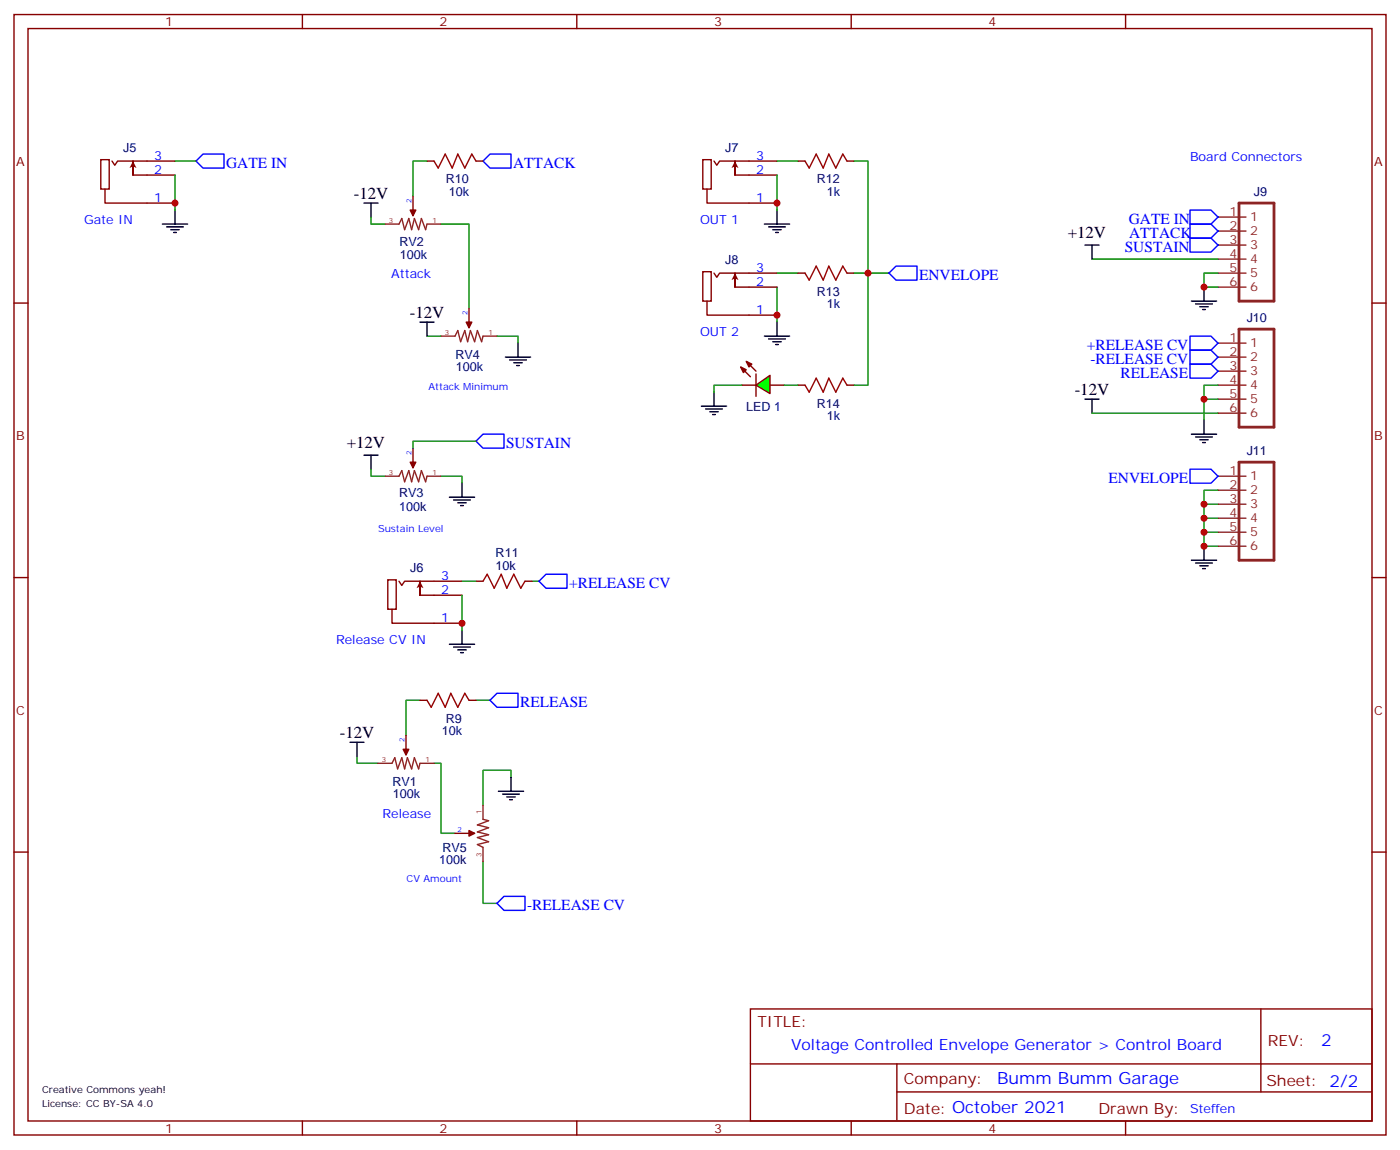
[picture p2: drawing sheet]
<svg xmlns="http://www.w3.org/2000/svg" width="353mm" height="290mm" viewBox="0 0 353 290" stroke-linecap="round" stroke-linejoin="round" font-family="sans-serif">
<path d="M312.2 51.2h8.8v24.6h-8.8zM312.2 82.9h8.8v24.7h-8.8zM312.2 116.4h8.8v24.7h-8.8z" fill="none" stroke="#8c2424" stroke-width=".71"/>
<g fill="none" stroke="#8c2424" stroke-width=".35">
<path d="M306.9 54.7h7.1M306.9 58.2h7.1M306.9 61.7h7.1M306.9 65.3h7.1M306.9 68.8h7.1M306.9 72.3h7.1M306.9 86.4h7.1M306.9 90h7.1M306.9 93.5h7.1M306.9 97h7.1M306.9 119.9h7.1M306.9 100.5h7.1"/>
<path d="M306.9 104.1h7.1M306.9 123.5h7.1M306.9 127h7.1M306.9 130.5h7.1M306.9 134.1h7.1M306.9 137.6h7.1"/>
</g>
<path d="M273.4 100.5h3.5M275.2 100.5v3.6" fill="none" stroke="#000" stroke-width=".35"/>
<path d="M275.2 104.1h31.7" fill="none" stroke="#008700" stroke-width=".35"/>
<path d="M25.4 40.2h2.1v7.4h-2.1zM26.5 47.6v3.6h17.6M28.2 40.6l.7 1 .7-1h14.5M33.5 44.1v-3.5v3.5M33.5 44.1h10.6" fill="none" stroke="#870000" stroke-width=".35"/>
<path d="M33.5 40.6l.9 1.7-.9-.4-.9 .4z" fill="#870000"/>
<g fill="none" stroke="#000" stroke-width=".35">
<path d="M40.9 56.4h6.4M42 57.1h4.2M43 57.9h2.2M43.7 58.6h.7M44.1 52.9v3.5M91.7 51.2h3.5M93.5 51.2v3.5M105.8 81.1h3.6M107.6 81.1v3.6M127.4 90h6.3M128.4 90.7h4.2M129.5 91.4h2.1"/>
<path d="M130.2 92.1h.7M130.5 86.4v3.6M91.7 114.7h3.5M93.5 114.7v3.5M113.2 125.2h6.4M114.3 125.9h4.2M115.4 126.6h2.1M116.1 127.4h.7M116.4 121.7v3.5"/>
</g>
<path d="M44.1 44.1v8.8M44.1 40.6h5.3M93.5 54.7v1.7h3.5M107.6 40.6h-3.5v8.8M111.1 56.4h7.1v21.2M107.6 84.7h3.5M125.2 84.7h5.3v1.7M93.5 118.2v1.7h3.5M111.1 119.9h5.3v1.8M119.9 111.1h-15.8v1.8M134.1 146.4h1.7" fill="none" stroke="#008700" stroke-width=".35"/>
<path d="M51.2 38.8h5.2v3.5h-5.2l-1.8-1.7zM123.5 38.8h5.3v3.5h-5.3l-1.8-1.7zM299.9 52.9h5.3l1.7 1.8-1.7 1.7h-5.3zM299.9 56.4h5.3l1.7 1.8-1.7 1.8h-5.3zM299.9 60h5.3l1.7 1.7-1.7 1.8h-5.3zM119.9 111.1l1.8-1.7h5.3v3.5h-5.3zM137.6 144.6h5.3v3.6h-5.3l-1.8-1.8z" fill="none" stroke="#00f" stroke-width=".35"/>
<path d="M97 56.4h3.5l.7-1.4 .8 2.9 1-2.9 .7 2.9 .7-2.9 1.1 2.9 .7-2.9 1 2.9 .4-1.5h3.5M104.1 52.9v1.4M111.1 84.7h3.6l.7-1.4 .7 2.8 1-2.8 .7 2.8 .7-2.8 1.1 2.8 .7-2.8 1.1 2.8 .3-1.4h3.5M118.2 81.1v1.4M97 119.9h3.5l.7-1.4 .8 2.9 1-2.9 .7 2.9 .7-2.9 1.1 2.9 .7-2.9 1 2.9 .4-1.5h3.5M104.1 116.4v1.4" fill="none" stroke="#8c2424" stroke-width=".35"/>
<g fill="#870000" stroke="#870000" stroke-width=".35">
<path d="M103.4 52.9h1.4l-.7 1.4z"/>
<path d="M117.5 81.1h1.4l-.7 1.4z"/>
<path d="M103.4 116.4h1.4l-.7 1.4z"/>
</g>
<path d="M104.1 49.4v3.5M107.6 40.6h1.8M119.9 40.6h1.8M118.2 77.6v3.5M104.1 112.9v3.5M97.7 146h2.1v7.5h-2.1zM98.8 153.5v3.5h17.6M100.5 146.4l.7 1.1 .8-1.1h14.4M105.8 149.9v-3.5v3.5M105.8 149.9h10.6" fill="none" stroke="#870000" stroke-width=".35"/>
<path d="M109.4 40.6l1 1.7 1.8-3.5 1.7 3.5 1.5-3.5 1.7 3.5 1.8-3.5 1 1.8" fill="none" stroke="#a10000" stroke-width=".35"/>
<path d="M105.8 146.4l.9 1.8-.9-.5-.8 .5z" fill="#870000"/>
<path d="M116.4 158.7v3.6M113.2 162.3h6.4M114.3 163h4.2M115.4 163.7h2.1M116.1 164.4h.7M88.2 187h3.5M90 187v3.5M125.6 199.3h6.3M128.8 195.8v3.5M126.6 200h4.3M127.7 200.7h2.1M128.4 201.4h.7" fill="none" stroke="#000" stroke-width=".35"/>
<path d="M218.7 68.8h5.3M116.4 149.9v8.8M116.4 146.4h3.5M105.8 176.4h-3.5v8.8M119.9 176.4h3.6M90 190.5v1.8h5.2M109.4 192.3h1.7v17.6h3.6M128.8 195.8v-1.8h-7.1v8.8M121.7 217v10.5h3.5" fill="none" stroke="#008700" stroke-width=".35"/>
<path d="M121.7 146.4l1.1-1.8 1.7 3.6 1.8-3.6 1.4 3.6 1.8-3.6 1.7 3.6 1.1-1.8M107.6 176.4l1.1 1.8 1.7-3.6 1.8 3.6 1.4-3.6 1.8 3.6 1.7-3.6 1.1 1.8" fill="none" stroke="#a10000" stroke-width=".35"/>
<path d="M177.1 40.2h2.1v7.4h-2.1zM178.2 47.6v3.6h17.6M179.9 40.6l.7 1 .7-1h14.5M185.2 44.1v-3.5v3.5M185.2 44.1h10.6M119.9 146.4h1.8M132.3 146.4h1.8M105.8 176.4h1.8M118.2 176.4h1.7M102.3 185.2v3.5M114.7 209.9h3.5" fill="none" stroke="#870000" stroke-width=".35"/>
<path d="M224 68.8l1.8-1.8h5.3v3.6h-5.3zM299.9 84.7h5.3l1.7 1.7-1.7 1.8h-5.3zM299.9 88.2h5.3l1.7 1.8-1.7 1.7h-5.3zM299.9 91.7h5.3l1.7 1.8-1.7 1.7h-5.3zM125.2 174.6h5.3v3.6h-5.3l-1.7-1.8zM127 225.8h5.3v3.5h-5.3l-1.8-1.8z" fill="none" stroke="#00f" stroke-width=".35"/>
<path d="M95.2 192.3h3.6l.7-1.4 .7 2.8 1-2.8 .8 2.8 .7-2.8 1 2.8 .7-2.8 1.1 2.8 .3-1.4h3.6M102.3 188.7v1.4M118.2 209.9h1.4M121.7 202.8v3.6l1.4 .3-2.8 1.1 2.8 .7-2.8 1 2.8 .8-2.8 .7 2.8 1-2.8 .7 1.4 .7v3.6" fill="none" stroke="#8c2424" stroke-width=".35"/>
<g fill="#870000" stroke="#870000" stroke-width=".35">
<path d="M118.2 209.2l1.4 .7-1.4 .7z"/>
<path d="M101.6 188.7h1.4l-.7 1.4z"/>
</g>
<path d="M185.2 40.6l.9 1.7-.9-.4-.9 .4z" fill="#870000"/>
<path d="M192.6 56.4h6.4M193.7 57.1h4.2M194.7 57.9h2.1M195.4 58.6h.7M195.8 52.9v3.5M192.6 84.7h6.4M193.7 85.4h4.2M194.7 86.1h2.1M195.4 86.8h.7M195.8 81.1v3.6" fill="none" stroke="#000" stroke-width=".35"/>
<path d="M195.8 44.1v8.8M195.8 40.6h5.3M195.8 72.3v8.8M195.8 68.8h5.3" fill="none" stroke="#008700" stroke-width=".35"/>
<path d="M202.8 40.6l1.1 1.7 1.8-3.5 1.7 3.5 1.4-3.5 1.8 3.5 1.8-3.5 1 1.8M202.8 68.8l1.1 1.8 1.8-3.6 1.7 3.6 1.4-3.6 1.8 3.6 1.8-3.6 1 1.8" fill="none" stroke="#a10000" stroke-width=".35"/>
<path d="M201.1 40.6h1.7M213.4 40.6h1.8M177.1 68.4h2.1v7.4h-2.1zM178.2 75.8v3.6h17.6M179.9 68.8l.7 1 .7-1h14.5M185.2 72.3v-3.5v3.5M185.2 72.3h10.6M201.1 68.8h1.7M213.4 68.8h1.8" fill="none" stroke="#870000" stroke-width=".35"/>
<path d="M185.2 68.8l.9 1.8-.9-.5-.9 .5z" fill="#870000"/>
<path d="M190.5 97l3.5-2.5v4.6z" fill="#0f0" stroke="#870000" stroke-width=".35"/>
<path d="M190.5 94.2v5.6z" fill="#f00" stroke="#870000" stroke-width=".35"/>
<g fill="#870000" stroke="#870000" stroke-width=".35">
<path d="M189.1 92.1l1.4 1.4z"/>
<path d="M187.7 93.5l1.4 1.4z"/>
<path d="M188 91l1.4 .7-.7 .7z"/>
<path d="M186.6 92.4l1.4 .7-.7 .7z"/>
</g>
<g fill="none" stroke="#870000" stroke-width=".35">
<path d="M3.5 3.7h345.7v282.2h-345.7zM7.1 7.2h338.6v275.2h-338.6zM76.2 3.7v3.5M145.3 3.7v3.5M214.5 3.7v3.5M283.6 3.7v3.5M3.5 76.3h3.6M345.7 76.3h3.5M187 97h3.5M194 97h3.6M201.1 97h1.7M213.4 97h1.8"/>
<path d="M3.5 145.5h3.6M345.7 145.5h3.5M3.5 214.6h3.6M345.7 214.6h3.5M189.1 254.1h156.6v28.3h-156.6zM317.7 254.2v20.8M189.1 268h156.5M226 275h119.6M226 268v14.1M76.2 282.4v3.5M145.3 282.4v3.5M214.5 282.4v3.5"/>
<path d="M283.6 282.4v3.5"/>
</g>
<path d="M202.8 97l1.1 1.8 1.8-3.6 1.7 3.6 1.4-3.6 1.8 3.6 1.8-3.6 1 1.8" fill="none" stroke="#a10000" stroke-width=".35"/>
<path d="M215.2 40.6h3.5v56.4h-3.5M215.2 68.8h3.5M275.2 65.3h31.7M306.9 68.8h-3.5v3.5h3.5M187 97h-7.1v1.8M197.6 97h3.5M306.9 97h-3.5v8.8M303.4 100.5h3.5M303.4 127h3.5M303.4 130.5h3.5M303.4 134.1h3.5M306.9 123.5h-3.5v14.1h3.5" fill="none" stroke="#008700" stroke-width=".35"/>
<g fill="none" stroke="#000" stroke-width=".35">
<path d="M273.4 61.7h3.5M275.2 61.7v3.6M300.2 75.8h6.4M301.3 76.6h4.2M302.3 77.3h2.1M303 78h.7M303.4 72.3v3.5M179.9 98.8v3.5M176.7 102.3h6.4M177.8 103h4.2M178.9 103.7h2.1M179.6 104.4h.7"/>
<path d="M300.2 109.4h6.4M301.3 110.1h4.2M302.3 110.8h2.1M303 111.5h.7M303.4 105.8v3.6M303.4 137.6v3.5M300.2 141.1h6.4M301.3 141.8h4.2M302.3 142.5h2.1M303 143.2h.7"/>
</g>
<path d="M299.9 118.2h5.3l1.7 1.7-1.7 1.8h-5.3z" fill="none" stroke="#00f" stroke-width=".35"/>
<g fill="#c00">
<circle cx="44.1" cy="51.2" r=".88"/>
<circle cx="116.4" cy="157" r=".88"/>
<circle cx="195.8" cy="51.2" r=".88"/>
<circle cx="195.8" cy="79.4" r=".88"/>
<circle cx="218.7" cy="68.8" r=".88"/>
<circle cx="303.4" cy="72.3" r=".88"/>
<circle cx="303.4" cy="100.5" r=".88"/>
<circle cx="303.4" cy="127" r=".88"/>
<circle cx="303.4" cy="130.5" r=".88"/>
<circle cx="303.4" cy="134.1" r=".88"/>
<circle cx="303.4" cy="137.6" r=".88"/>
</g>
<g font-size="4.2">
<text x="89.2" y="50.1">-12V</text>
<text x="269" y="60">+12V</text>
<text x="103.3" y="80.1">-12V</text>
<text x="270.8" y="99.5">-12V</text>
<text x="87.4" y="112.9">+12V</text>
<text x="85.6" y="185.9">-12V</text>
</g>
<g font-size="4.2" fill="#00f">
<text x="332.9" y="263.4">2</text>
<text x="251.3" y="273">Bumm Bumm Garage</text>
</g>
<g font-size="3.9" fill="#00f">
<text x="57" y="42.3">GATE IN</text>
<text x="129.3" y="42.3">ATTACK</text>
<text x="284.4" y="56.4">GATE IN</text>
<text x="284.5" y="60">ATTACK</text>
<text x="283.4" y="63.5">SUSTAIN</text>
<text x="231.6" y="70.6">ENVELOPE</text>
<text x="273.9" y="88.2">+RELEASE CV</text>
<text x="274.8" y="91.7">-RELEASE CV</text>
<text x="282.4" y="95.2">RELEASE</text>
<text x="127.5" y="112.9">SUSTAIN</text>
<text x="279.3" y="121.7">ENVELOPE</text>
<text x="143.4" y="148.2">+RELEASE CV</text>
<text x="131.1" y="178.2">RELEASE</text>
<text x="132.8" y="229.3">-RELEASE CV</text>
<text x="199.3" y="264.6">Voltage Controlled Envelope Generator &gt; Control Board</text>
</g>
<g font-size="3.9" fill="#800">
<text x="190.9" y="258.7">TITLE:</text>
<text x="319.5" y="263.4">REV:</text>
<text x="227.8" y="272.9">Company:</text>
<text x="319.1" y="273.5">Sheet: 2/2</text>
<text x="227.8" y="280.6">Date: October 2021</text>
<text x="276.8" y="280.7">Drawn By:</text>
</g>
<g font-size="3.2" fill="#800">
<text x="41.6" y="6.7">1</text>
<text x="110.8" y="6.7">2</text>
<text x="179.9" y="6.7">3</text>
<text x="249.1" y="6.7">4</text>
<text x="4.1" y="41.8">A</text>
<text x="346.3" y="41.8">A</text>
<text x="4.1" y="110.9">B</text>
<text x="346.3" y="110.9">B</text>
<text x="4.1" y="180.1">C</text>
<text x="346.3" y="180.1">C</text>
<text x="41.6" y="285.4">1</text>
<text x="110.8" y="285.4">2</text>
<text x="179.9" y="285.4">3</text>
<text x="249.1" y="285.4">4</text>
</g>
<g font-size="3.2" fill="#000080">
<text x="31.1" y="38.2">J5</text>
<text x="182.7" y="38.2">J7</text>
<text x="112.4" y="46.2">R10</text>
<text x="205.8" y="46.2">R12</text>
<text x="113.1" y="49.4">10k</text>
<text x="208.3" y="49.4">1k</text>
<text x="315.9" y="49.4">J9</text>
<text x="100.6" y="62.1">RV2</text>
<text x="100.7" y="65.3">100k</text>
<text x="182.7" y="66.4">J8</text>
<text x="205.8" y="74.4">R13</text>
<text x="208.3" y="77.6">1k</text>
<text x="314.1" y="81.1">J10</text>
<text x="114.7" y="90.3">RV4</text>
<text x="114.8" y="93.5">100k</text>
<text x="188" y="103.5">LED 1</text>
<text x="205.8" y="102.7">R14</text>
<text x="208.3" y="105.8">1k</text>
<text x="314.1" y="114.7">J11</text>
<text x="100.5" y="125.2">RV3</text>
<text x="100.5" y="128.8">100k</text>
<text x="124.9" y="143.6">10k</text>
<text x="124.9" y="140.4">R11</text>
<text x="103.4" y="144.1">J6</text>
<text x="111.3" y="185.2">10k</text>
<text x="112.4" y="182">R9</text>
<text x="98.9" y="197.9">RV1</text>
<text x="99" y="201.1">100k</text>
<text x="111.5" y="214.6">RV5</text>
<text x="110.7" y="217.8">100k</text>
</g>
<g font-size="3.2" fill="#00f">
<text x="38.8" y="40.2">3</text>
<text x="190.5" y="40.2">3</text>
<text x="299.9" y="40.6">Board Connectors</text>
<text x="38.8" y="43.7">2</text>
<text x="190.5" y="43.7">2</text>
<text x="38.8" y="50.8">1</text>
<text x="190.5" y="50.8">1</text>
<text x="21.2" y="56.4">Gate IN</text>
<text x="176.4" y="56.4">OUT 1</text>
<text x="98.6" y="70.1">Attack</text>
<text x="190.5" y="68.4">3</text>
<text x="190.5" y="72">2</text>
<text x="190.5" y="79">1</text>
<text x="176.4" y="84.7">OUT 2</text>
<text x="111.1" y="146">3</text>
<text x="111.1" y="149.6">2</text>
<text x="111.1" y="156.6">1</text>
<text x="84.7" y="162.3">Release CV IN</text>
<text x="96.4" y="205.9">Release</text>
<text x="299.9" y="280.5">Steffen</text>
</g>
<g font-size="3.2" fill="#8d2323">
<text x="309.8" y="54.3">1</text>
<text x="309.8" y="57.9">2</text>
<text x="315" y="55.7">1</text>
<text x="315" y="59.3">2</text>
<text x="309.8" y="61.4">3</text>
<text x="309.8" y="64.9">4</text>
<text x="315" y="62.8">3</text>
<text x="309.8" y="68.4">5</text>
<text x="309.8" y="72">6</text>
<text x="315" y="66.3">4</text>
<text x="315" y="69.8">5</text>
<text x="315" y="73.4">6</text>
<text x="309.8" y="86.1">1</text>
<text x="309.8" y="89.6">2</text>
<text x="315" y="87.5">1</text>
<text x="309.8" y="93.1">3</text>
<text x="315" y="91">2</text>
<text x="315" y="94.5">3</text>
<text x="309.8" y="96.7">4</text>
<text x="309.8" y="100.2">5</text>
<text x="315" y="98.1">4</text>
<text x="315" y="101.6">5</text>
<text x="309.8" y="103.7">6</text>
<text x="315" y="105.1">6</text>
<text x="309.8" y="119.6">1</text>
<text x="309.8" y="123.1">2</text>
<text x="315" y="121">1</text>
<text x="315" y="124.5">2</text>
<text x="309.8" y="126.6">3</text>
<text x="309.8" y="130.2">4</text>
<text x="315" y="128.1">3</text>
<text x="315" y="131.6">4</text>
<text x="309.8" y="133.7">5</text>
<text x="309.8" y="137.2">6</text>
<text x="315" y="135.1">5</text>
<text x="315" y="138.6">6</text>
</g>
<g font-size="2.5" fill="#00f">
<text x="108" y="98.3">Attack Minimum</text>
<text x="95.2" y="134.1">Sustain Level</text>
<text x="102.5" y="222.2">CV Amount</text>
</g>
<g font-size="2.5">
<text x="10.6" y="275.3">Creative Commons yeah!</text>
<text x="10.6" y="278.8">License: CC BY-SA 4.0</text>
</g>
<g font-size="1.8" fill="#00f">
<text x="103.7" y="51.2" transform="rotate(-90 103.7 51.2)">2</text>
<text x="117.8" y="79.4" transform="rotate(-90 117.8 79.4)">2</text>
<text x="103.7" y="114.7" transform="rotate(-90 103.7 114.7)">2</text>
<text x="102" y="187" transform="rotate(-90 102 187)">2</text>
<text x="115.3" y="209.5">2</text>
</g>
<g font-size="1.8" fill="#8d2323">
<text x="98" y="56.1">3</text>
<text x="109" y="56.1">1</text>
<text x="112.1" y="84.3">3</text>
<text x="123.1" y="84.3">1</text>
<text x="98" y="119.6">3</text>
<text x="109" y="119.6">1</text>
<text x="96.2" y="191.9">3</text>
<text x="107.2" y="191.9">1</text>
<text x="121.4" y="205" transform="rotate(-90 121.4 205)">1</text>
<text x="121.4" y="216" transform="rotate(-90 121.4 216)">3</text>
</g>
</svg>
